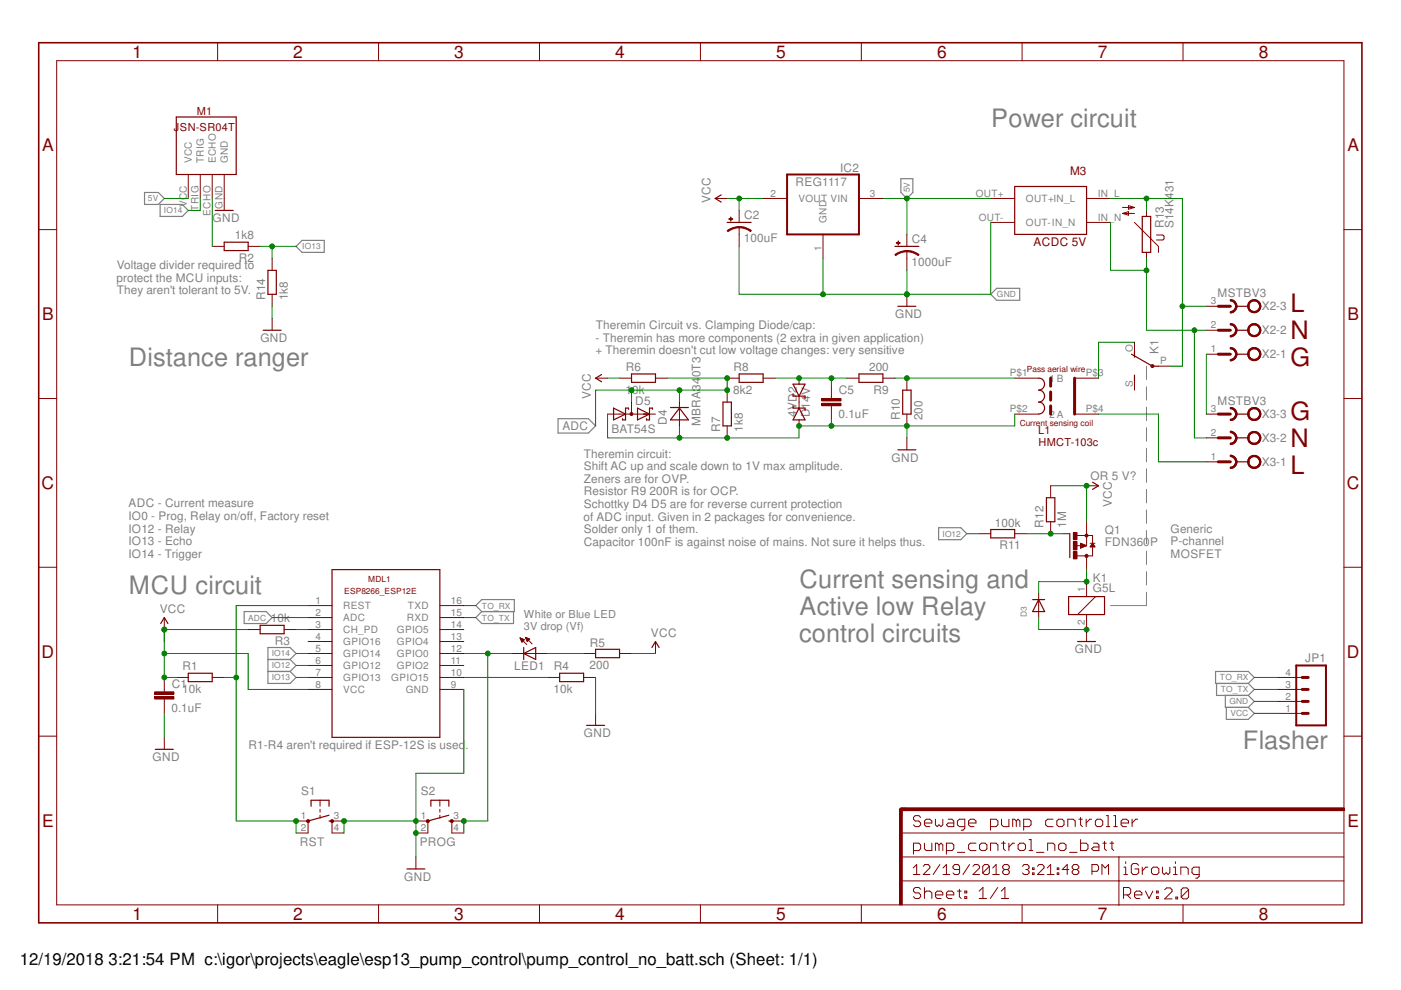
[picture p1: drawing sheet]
<svg xmlns="http://www.w3.org/2000/svg" width="297mm" height="210mm" viewBox="0 0 297 210" stroke-linecap="round" stroke-linejoin="round" font-family="sans-serif">
<path d="M243.1 77.6v2.9M243.1 82v2.8M243.1 86.3v2.9M243.1 90.7v2.9M243.1 95v2.9M243.1 99.4v2.9M243.1 103.8v2.8M243.1 108.1v2.9M243.1 112.5v2.8M243.1 116.8v2.9M243.1 125.6v2.8h-7.6M243.1 121.2v2.8" fill="none" stroke="#808080" stroke-width=".21"/>
<g fill="none" stroke="#808080" stroke-width=".25">
<path d="M191 37.9h2.5v2.9l-1.2 1.3-1.3-1.3zM30.6 40.8h3l1.2 1.3-1.2 1.2h-3zM33.9 43.3h4.7l1.3 1.3-1.3 1.3h-4.7zM62.8 52.2l1.2-1.2h4.7v2.5h-4.7zM210.1 62.4l1.2-1.3h4.9v2.6h-4.9zM118.3 88.8h6.5l1.5 1.5-1.5 1.5h-6.5zM199 111.9h4.7l1.3 1.3-1.3 1.2h-4.7zM51.8 129.7h4.6l1.3 1.2-1.3 1.3h-4.6zM56.8 139.8h4.7M61.5 139.8l1.3-1.2-1.3-1.3h-4.7v7.6h4.7l1.3-1.3-1.3-1.2M61.5 139.8l1.3 1.3-1.3 1.3M102.1 127.1h6.9v2.6h-6.9l-1.2-1.3z"/>
<path d="M102.1 129.7l-1.2 1.2 1.2 1.3h6.8v-2.5M56.8 142.4h4.7M257.7 142.4h7l1.2 1.2-1.2 1.3h-7zM257.9 144.9v2.5h6.8M259.8 147.4v2.6h4.9M260 150v2.5h4.7l1.2-1.2-1.2-1.3M264.7 147.4l1.2 1.3-1.2 1.3M264.7 144.9l1.2 1.3-1.2 1.2"/>
</g>
<path d="M55.2 132.6h5v1.8h-5zM39.9 142.7h5.1v1.8h-5.1zM118.7 142.7h5v1.8h-5z" fill="none" stroke="#800000" stroke-width=".25"/>
<path d="M52.6 133.5h2.6M60.2 133.5h2.6M34.8 146.2v.5M34.8 148.2v.5M37.4 143.6h2.5M45 143.6h2.5M116.1 143.6h2.6M123.7 143.6h2.6" fill="none" stroke="#800000" stroke-width=".21"/>
<path d="M32.8 147.7h4.1v.5h-4.1z" fill-rule="evenodd" fill="#800000"/>
<path d="M32.8 147.7h4.1v.5h-4.1z" fill="none" stroke="#800000" stroke-width=".21"/>
<path d="M32.8 146.7h4.1v.5h-4.1z" fill-rule="evenodd" fill="#800000"/>
<path d="M32.8 146.7h4.1v.5h-4.1zM34.8 143.6v2.6M34.8 148.7v2.6M65.3 174.1v2.5M67.9 169.7v1.2M67.9 171.6v.6M67.9 172.8v.7M70.4 174.1v2.5" fill="none" stroke="#800000" stroke-width=".21"/>
<path d="M66 170.9v-1.2h3.8v1.2M69.8 174.1h.6M69.8 172.8l-4.5 1.3" fill="none" stroke="#800000" stroke-width=".25"/>
<path d="M65.1 173.9h.5v.4h-.5l-.1-.2z" fill-rule="evenodd" fill="#800000"/>
<path d="M65.1 173.9h.5v.4h-.5l-.1-.2z" fill="none" stroke="#800000" stroke-width=".21"/>
<path d="M70.2 173.9h.5v.4h-.5l-.1-.2z" fill-rule="evenodd" fill="#800000"/>
<path d="M62.8 174.1h2.5M62.8 176.6h2.5M70.2 173.9h.5v.4h-.5l-.1-.2zM70.4 174.1h2.5M70.4 176.6h2.5M90.7 174.1v2.5M93.3 169.7v1.2M93.3 171.6v.6M93.3 172.8v.7M95.8 174.1v2.5" fill="none" stroke="#800000" stroke-width=".21"/>
<path d="M91.4 170.9v-1.2h3.8v1.2M95.2 174.1h.6M95.2 172.8l-4.5 1.3" fill="none" stroke="#800000" stroke-width=".25"/>
<path d="M90.5 173.9h.4l.2 .2-.2 .2h-.4z" fill-rule="evenodd" fill="#800000"/>
<path d="M90.5 173.9h.4l.2 .2-.2 .2h-.4z" fill="none" stroke="#800000" stroke-width=".21"/>
<path d="M95.5 173.9h.5l.1 .2-.1 .2h-.5z" fill-rule="evenodd" fill="#800000"/>
<path d="M88.2 174.1h2.5M88.2 176.6h2.5M95.5 173.9h.5l.1 .2-.1 .2h-.5zM95.8 174.1h2.5M95.8 176.6h2.5" fill="none" stroke="#800000" stroke-width=".21"/>
<path d="M190.7 171.5h.6v20.4h-.6z" fill-rule="evenodd" fill="#800000"/>
<path d="M190.7 171.5h.6v20.4h-.6z" fill="none" stroke="#800000" stroke-width=".21"/>
<path d="M191 171.3h94v.6h-94z" fill-rule="evenodd" fill="#800000"/>
<g fill="none" stroke="#800000" stroke-width=".21">
<path d="M12 12.9h272.9v179h-272.9zM46.1 9.1v3.8M80.3 9.1v3.8M114.4 9.1v3.8M148.5 9.1v3.8M182.6 9.1v3.8M216.7 9.1v3.8M250.8 9.1v3.8M8.2 48.7h3.8M151.6 42.1h2.6M210.1 42.1h5M210.1 47.2h5"/>
<path d="M230.4 42.1h5.1M230.4 47.2h5.1M284.9 48.7h3.9M192.3 62.4v2.5M8.2 84.5h3.8M284.9 84.5h3.9M8.2 120.3h3.8M34.8 130.9v2.6M139 136v2.6M284.9 120.3h3.9M8.2 156.1h3.8M34.8 156.3v2.6"/>
<path d="M126.3 151.3v2.5M284.9 156.1h3.9M191 171.3h94v.6h-94zM191 176.6h93.9M195.2 173.3l-.4-.4h-.7l-.4 .4v.4l.4 .4h.7l.4 .4v.4l-.4 .4h-.7l-.4-.4M196 178.8v1.2l.4 .3h1.2v-1.5M196 174.5h1.6v-.4l-.5-.4h-.7l-.4 .4v.8l.4 .4h.7M198.3 173.7v1.2l.4 .4 .4-.4 .4 .4 .4-.4v-1.2M199.1 179.2l-.4-.4h-.4v1.5M199.1 179.2v1.1M199.1 179.2l.4-.4 .4 .4v1.1M201 173.7h.8l.4 .4v1.2h-1.2l-.3-.4 .3-.4h1.2"/>
<path d="M204.6 175.3h-1.2l-.4-.4v-.8l.4-.4h1.2v1.9l-.4 .4h-.4M205.4 174.5h1.5v-.4l-.4-.4h-.8l-.3 .4v.8l.3 .4h.8M206.9 178.8h-1.2l-.3 .4v.8l.3 .3h1.2M208.1 178.8h.8l.4 .4v.8l-.4 .3h-.8l-.4-.3v-.8zM210 175.3h1.2l.4-.4v-.8l-.4-.4h-1.2v2.3M212.3 178.8h.8M212.3 173.7v1.2l.5 .4h1.1v-1.6M212.8 178.4v1.6l.3 .3M213.9 178.8v1.5M215.1 178.8h-.4l-.8 .8M215.5 174.1l-.4-.4h-.4v1.6M215.5 174.1v1.2"/>
<path d="M215.5 174.1l.4-.4 .3 .4v1.2M216.2 178.8h.8l.4 .4v.8l-.4 .3h-.8l-.3-.3v-.8zM217 175.3h1.2l.4-.4v-.8l-.4-.4h-1.2v2.3M218.2 178h.4v2.3M223.3 173.7h-1.2l-.4 .4v.8l.4 .4h1.2M224.1 174.1l.3-.4h.8l.4 .4v.8l-.4 .4h-.8l-.3-.4zM224.8 178.8h.8l.4 .4v.8l-.4 .3h-.8l-.4-.3v-.8zM226.4 175.3v-1.6h1.1l.5 .4v1.2M228.7 173.7h.8M229.1 178v2.3h1.2l.4-.3v-.8l-.4-.4h-1.2M229.1 173.3v1.6l.4 .4M230.3 173.7v1.6"/>
<path d="M231.4 173.7h-.3l-.8 .8M231.9 178.8h.7l.4 .4v1.1h-1.1l-.5-.3 .5-.4h1.1M232.2 174.1l.4-.4h.8l.4 .4v.8l-.4 .4h-.8l-.4-.4zM233.8 178.8h.8M234.2 178.4v1.6l.4 .3M234.6 172.9h.3v2.4M234.6 175.3h.7M235.3 178.8h.8M235.8 178.4v1.6l.3 .3M236.1 172.9h.4v2.4M236.1 175.3h.8M237.7 174.5h1.6v-.4l-.5-.4h-.7l-.4 .4v.8l.4 .4h.7"/>
<path d="M240 173.7v1.6M241.2 173.7h-.4l-.8 .8M46.1 191.9v3.8M80.3 191.9v3.8M88.2 181.7v2.5M114.4 191.9v3.8M148.5 191.9v3.8M182.6 191.9v3.8M191 186.8h93.9M191 181.7h93.9M193.6 184l.7-.7v2.1M193.6 185.4h1.4"/>
<path d="M193.7 180.3h1.1l.4-.3v-.8l-.4-.4h-1.1v2.3M195.2 188.6l-.4-.4h-.7l-.4 .4v.3l.4 .4h.7l.4 .4v.4l-.4 .4h-.7l-.4-.4M195.7 183.7l.4-.4h.7l.3 .4v.3l-1.4 1.4h1.4M196 188.2v2.3M196 189.3l.4-.4h.7l.5 .4v1.2M198.3 189.7h1.6v-.4l-.4-.4h-.8l-.4 .4v.8l.4 .4h.8M199.3 183.3l-1.4 2.1M199.9 184l.8-.7v2.1M199.9 185.4h1.5M200.7 180.3h1.1l.4-.3v-.8l-.4-.4h-1.1v2.3M200.7 189.7h1.5v-.4l-.4-.4h-.8l-.3 .4v.8l.3 .4h.8M203 180.7h1.6"/>
<path d="M203 188.9h.8M203.4 188.6v1.5l.4 .4M203.5 184.4h-1.1l-.3-.4v-.3l.3-.4h.7l.4 .4v1.4l-.4 .3h-.7l-.3-.3M204.6 190.1h.4v.4h-.4zM204.6 188.9h.4v.4h-.4zM205.6 183.3l-1.4 2.1M206.3 183.7l.3-.4h.7l.4 .4v.3l-1.4 1.4h1.4M207.6 188.9l.8-.7v2.3M207.6 190.5h1.6M209.8 183.7l-1.4 1.4M209.8 183.7v1.4l-.4 .3h-.7l-.3-.3M209.8 183.7l-.4-.4h-.7l-.3 .4v1.4"/>
<path d="M210 180.3v-1.5h1.2l.4 .4v1.1M210.5 185.4h1.4M210.5 184l.7-.7v2.1M211.5 188.2l-1.5 2.3M212.3 190.5h1.6M212.3 188.9l.8-.7v2.3M212.9 184.4l-.3 .3v.4l.3 .3h.8l.3-.3v-.4l-.3-.3M212.9 184.4l-.3-.4v-.3l.3-.4h.8l.3 .4v.3l-.3 .4M212.9 184.4h.8M216.7 191.9v3.8M216.8 183.7l.3-.4h.7l.4 .4v.3l-.4 .4M217.5 184.4h.3"/>
<path d="M217.8 184.4l.4 .3v.4l-.4 .3h-.7l-.3-.3M218.2 180.3h.8M218.9 185.1h.3v.3h-.3zM218.9 184h.3v.4h-.3zM219.7 180.7h1.6M220 183.7l.3-.4h.7l.4 .4v.3l-1.4 1.4h1.4M222 185.4h1.5M222 184l.8-.7v2.1M222.1 180.3v-1.5h1.2l.3 .4v1.1M224.2 185.1h.3v.3h-.3zM224.2 184h.3v.4h-.3zM226.6 184.4h-1.4l1.1-1.1v2.1"/>
<path d="M226.8 180.7h1.5M227.7 184.4l-.4 .3v.4l.4 .3h.6l.4-.3v-.4l-.4-.3M227.7 184.4l-.4-.4v-.3l.4-.4h.6l.4 .4v.3l-.4 .4M227.7 184.4h.6M231.5 184.7h1.1l.3-.3v-.7l-.3-.4h-1.1v2.1M233.6 185.4v-2.1l.7 .7 .7-.7v2.1M237.2 181.7v10.3M238.2 189.7h1.1l.4-.4v-.7l-.4-.4h-1.1v2.3M238.3 185.4h.8M238.3 183.9h.4v1.5M238.7 182.7v.4M239 189.7l.7 .8"/>
<path d="M240.5 189.7h1.6v-.4l-.4-.4h-.8l-.4 .4v.8l.4 .4h.8M241.4 183.5l-.4-.4h-.8l-.3 .4v1.5l.3 .4h.8l.4-.4v-.8h-.8M242.2 183.9v1.5M242.9 188.9l.7 1.6 .8-1.6M243.4 183.9h-.5l-.7 .8M244.1 184.2l.4-.3h.8l.4 .3v.8l-.4 .4h-.8l-.4-.4zM245.2 190.1h.4v.4h-.4zM245.2 188.9h.4v.4h-.4zM246.5 183.9v1.1l.3 .4 .5-.4 .3 .4 .4-.4v-1.1M246.9 188.6l.5-.3h.7l.4 .3v.4l-1.6 1.6h1.6M248.8 185.4h.8M248.8 183.9h.4v1.5"/>
<path d="M249.2 182.7v.4M249.3 190.2h.4v.4h-.4zM250.4 185.4v-1.5h1.1l.4 .3v1.2M250.8 191.9v3.8M252 188.6v1.6l-.4 .4h-.8l-.4-.4M252 188.6l-.4-.3h-.8l-.4 .3v1.6M252 188.6l-1.6 1.6M254.3 185.4h-1.2l-.4-.4v-.8l.4-.3h1.2v1.9l-.4 .4h-.4"/>
</g>
<path d="M192.3 171.6h-1.3v1.2" fill="none" stroke="#800000" stroke-width=".63"/>
<path d="M8.2 9.1h280.6v186.6h-280.6z" fill="none" stroke="#800000" stroke-width=".34"/>
<path d="M215.1 39.5h15.3v10.2h-15.3zM152.9 41.3l-1.3 .8 1.3 .7M190.4 64.9h3.8M34.1 132.2l.7-1.3 .8 1.3M138.2 137.3l.8-1.3 .7 1.3M32.9 158.9h3.8M124.4 153.8h3.8M86.3 184.2h3.8" fill="none" stroke="#800000" stroke-width=".25"/>
<path d="M260.9 73.7a1.37 1.37 0 0 1 1.4 1.4h-.3a1.21 1.21 0 0 0-1.1-1.1z" fill-rule="evenodd" fill="#800000"/>
<path d="M260.9 73.7a1.37 1.37 0 0 1 1.4 1.4h-.3a1.21 1.21 0 0 0-1.1-1.1z" fill="none" stroke="#800000" stroke-width=".21"/>
<path d="M260.9 76.2a1.21 1.21 0 0 0 1.1-1.1h.3a1.45 1.45 0 0 1-1.4 1.4z" fill-rule="evenodd" fill="#800000"/>
<path d="M260.9 76.2a1.21 1.21 0 0 0 1.1-1.1h.3a1.45 1.45 0 0 1-1.4 1.4z" fill="none" stroke="#800000" stroke-width=".21"/>
<path d="M262.1 75.1h2.6" fill="none" stroke="#800000" stroke-width=".25"/>
<path d="M260.9 73.7a1.4 1.4 0 0 1 1.4 1.4 1.4 1.4 0 0 1-1.4 1.4v-.3a1.14 1.14 0 0 0 1.1-1.1 1.14 1.14 0 0 0-1.1-1.1z" fill-rule="evenodd" fill="#800000"/>
<path d="M260.9 73.7a1.4 1.4 0 0 1 1.4 1.4 1.4 1.4 0 0 1-1.4 1.4v-.3a1.14 1.14 0 0 0 1.1-1.1 1.14 1.14 0 0 0-1.1-1.1z" fill="none" stroke="#800000" stroke-width=".21"/>
<path d="M258.3 75.1h2.6" fill="none" stroke="#800000" stroke-width=".63"/>
<path d="M264.8 74.2a1.41 1.41 0 0 1 2.3 0 1.41 1.41 0 0 1-.7 2.2 1.41 1.41 0 0 1-1.9-1.3h.3a1.14 1.14 0 0 1 1.5-1.1 1.14 1.14 0 0 1 .6 1.7 1.14 1.14 0 0 1-1.9 .1l-.2-.7h-.3z" fill-rule="evenodd" fill="#800000"/>
<path d="M264.8 74.2a1.41 1.41 0 0 1 2.3 0 1.41 1.41 0 0 1-.7 2.2 1.41 1.41 0 0 1-1.9-1.3h.3a1.14 1.14 0 0 1 1.5-1.1 1.14 1.14 0 0 1 .6 1.7 1.14 1.14 0 0 1-1.9 .1l-.2-.7h-.3z" fill="none" stroke="#800000" stroke-width=".21"/>
<path d="M264.8 74.2a1.41 1.41 0 0 1 2.3 0 1.41 1.41 0 0 1-.7 2.2 1.41 1.41 0 0 1-1.9-1.3h.3a1.14 1.14 0 0 1 1.5-1.1 1.14 1.14 0 0 1 .6 1.7 1.14 1.14 0 0 1-1.9 .1l-.2-.7h-.3z" fill-rule="evenodd" fill="#800000"/>
<path d="M255.8 75.1h2.5M264.8 74.2a1.41 1.41 0 0 1 2.3 0 1.41 1.41 0 0 1-.7 2.2 1.41 1.41 0 0 1-1.9-1.3h.3a1.14 1.14 0 0 1 1.5-1.1 1.14 1.14 0 0 1 .6 1.7 1.14 1.14 0 0 1-1.9 .1l-.2-.7h-.3z" fill="none" stroke="#800000" stroke-width=".21"/>
<path d="M260.9 68.6a1.37 1.37 0 0 1 1.4 1.4h-.3a1.21 1.21 0 0 0-1.1-1.1z" fill-rule="evenodd" fill="#800000"/>
<path d="M260.9 68.6a1.37 1.37 0 0 1 1.4 1.4h-.3a1.21 1.21 0 0 0-1.1-1.1z" fill="none" stroke="#800000" stroke-width=".21"/>
<path d="M260.9 71.2a1.12 1.12 0 0 0 1.1-1.2h.3a1.45 1.45 0 0 1-1.4 1.4z" fill-rule="evenodd" fill="#800000"/>
<path d="M260.9 71.2a1.12 1.12 0 0 0 1.1-1.2h.3a1.45 1.45 0 0 1-1.4 1.4z" fill="none" stroke="#800000" stroke-width=".21"/>
<path d="M262.1 70h2.6" fill="none" stroke="#800000" stroke-width=".25"/>
<path d="M260.9 68.6a1.4 1.4 0 0 1 1.4 1.4 1.4 1.4 0 0 1-1.4 1.4v-.2a1.14 1.14 0 0 0 1.1-1.2 1.14 1.14 0 0 0-1.1-1.1z" fill-rule="evenodd" fill="#800000"/>
<path d="M260.9 68.6a1.4 1.4 0 0 1 1.4 1.4 1.4 1.4 0 0 1-1.4 1.4v-.2a1.14 1.14 0 0 0 1.1-1.2 1.14 1.14 0 0 0-1.1-1.1z" fill="none" stroke="#800000" stroke-width=".21"/>
<path d="M258.3 70h2.6" fill="none" stroke="#800000" stroke-width=".63"/>
<path d="M264.8 69.1a1.4 1.4 0 0 1 2.3 .1 1.4 1.4 0 0 1-.7 2.1 1.4 1.4 0 0 1-1.9-1.3h.3a1.14 1.14 0 0 1 1.5-1.1 1.14 1.14 0 0 1 .6 1.8 1.14 1.14 0 0 1-1.9 0l-.2-.7h-.3z" fill-rule="evenodd" fill="#800000"/>
<path d="M264.8 69.1a1.4 1.4 0 0 1 2.3 .1 1.4 1.4 0 0 1-.7 2.1 1.4 1.4 0 0 1-1.9-1.3h.3a1.14 1.14 0 0 1 1.5-1.1 1.14 1.14 0 0 1 .6 1.8 1.14 1.14 0 0 1-1.9 0l-.2-.7h-.3z" fill="none" stroke="#800000" stroke-width=".21"/>
<path d="M264.8 69.1a1.4 1.4 0 0 1 2.3 .1 1.4 1.4 0 0 1-.7 2.1 1.4 1.4 0 0 1-1.9-1.3h.3a1.14 1.14 0 0 1 1.5-1.1 1.14 1.14 0 0 1 .6 1.8 1.14 1.14 0 0 1-1.9 0l-.2-.7h-.3z" fill-rule="evenodd" fill="#800000"/>
<path d="M255.8 70h2.5M264.8 69.1a1.4 1.4 0 0 1 2.3 .1 1.4 1.4 0 0 1-.7 2.1 1.4 1.4 0 0 1-1.9-1.3h.3a1.14 1.14 0 0 1 1.5-1.1 1.14 1.14 0 0 1 .6 1.8 1.14 1.14 0 0 1-1.9 0l-.2-.7h-.3z" fill="none" stroke="#800000" stroke-width=".21"/>
<path d="M260.9 63.5a1.37 1.37 0 0 1 1.4 1.4h-.3a1.21 1.21 0 0 0-1.1-1.1z" fill-rule="evenodd" fill="#800000"/>
<path d="M260.9 63.5a1.37 1.37 0 0 1 1.4 1.4h-.3a1.21 1.21 0 0 0-1.1-1.1z" fill="none" stroke="#800000" stroke-width=".21"/>
<path d="M260.9 66.1a1.12 1.12 0 0 0 1.1-1.2h.3a1.45 1.45 0 0 1-1.4 1.4z" fill-rule="evenodd" fill="#800000"/>
<path d="M260.9 66.1a1.12 1.12 0 0 0 1.1-1.2h.3a1.45 1.45 0 0 1-1.4 1.4z" fill="none" stroke="#800000" stroke-width=".21"/>
<path d="M262.1 64.9h2.6" fill="none" stroke="#800000" stroke-width=".25"/>
<path d="M260.9 63.5a1.4 1.4 0 0 1 1.4 1.4 1.4 1.4 0 0 1-1.4 1.4v-.2a1.14 1.14 0 0 0 1.1-1.2 1.14 1.14 0 0 0-1.1-1.1z" fill-rule="evenodd" fill="#800000"/>
<path d="M260.9 63.5a1.4 1.4 0 0 1 1.4 1.4 1.4 1.4 0 0 1-1.4 1.4v-.2a1.14 1.14 0 0 0 1.1-1.2 1.14 1.14 0 0 0-1.1-1.1z" fill="none" stroke="#800000" stroke-width=".21"/>
<path d="M258.3 64.9h2.6" fill="none" stroke="#800000" stroke-width=".63"/>
<path d="M264.8 64.1a1.4 1.4 0 0 1 2.3 0 1.4 1.4 0 0 1-.7 2.1 1.4 1.4 0 0 1-1.9-1.3h.3a1.15 1.15 0 0 1 1.7-.9 1.15 1.15 0 0 1 .2 1.9 1.15 1.15 0 0 1-1.9-.6v-.4h-.3z" fill-rule="evenodd" fill="#800000"/>
<path d="M264.8 64.1a1.4 1.4 0 0 1 2.3 0 1.4 1.4 0 0 1-.7 2.1 1.4 1.4 0 0 1-1.9-1.3h.3a1.15 1.15 0 0 1 1.7-.9 1.15 1.15 0 0 1 .2 1.9 1.15 1.15 0 0 1-1.9-.6v-.4h-.3z" fill="none" stroke="#800000" stroke-width=".21"/>
<path d="M264.8 64.1a1.4 1.4 0 0 1 2.3 0 1.4 1.4 0 0 1-.7 2.1 1.4 1.4 0 0 1-1.9-1.3h.3a1.15 1.15 0 0 1 1.7-.9 1.15 1.15 0 0 1 .2 1.9 1.15 1.15 0 0 1-1.9-.6v-.4h-.3z" fill-rule="evenodd" fill="#800000"/>
<path d="M255.8 64.9h2.5M264.8 64.1a1.4 1.4 0 0 1 2.3 0 1.4 1.4 0 0 1-.7 2.1 1.4 1.4 0 0 1-1.9-1.3h.3a1.15 1.15 0 0 1 1.7-.9 1.15 1.15 0 0 1 .2 1.9 1.15 1.15 0 0 1-1.9-.6v-.4h-.3z" fill="none" stroke="#800000" stroke-width=".21"/>
<path d="M260.9 96.5a1.45 1.45 0 0 1 1.4 1.4h-.3a1.3 1.3 0 0 0-1.1-1.1z" fill-rule="evenodd" fill="#800000"/>
<path d="M260.9 96.5a1.45 1.45 0 0 1 1.4 1.4h-.3a1.3 1.3 0 0 0-1.1-1.1z" fill="none" stroke="#800000" stroke-width=".21"/>
<path d="M262 97.9h.3a1.37 1.37 0 0 1-1.4 1.4v-.2a1.12 1.12 0 0 0 1.1-1.2z" fill-rule="evenodd" fill="#800000"/>
<path d="M262 97.9h.3a1.37 1.37 0 0 1-1.4 1.4v-.2a1.12 1.12 0 0 0 1.1-1.2z" fill="none" stroke="#800000" stroke-width=".21"/>
<path d="M262.1 97.9h2.6" fill="none" stroke="#800000" stroke-width=".25"/>
<path d="M260.9 96.5a1.4 1.4 0 0 1 1.4 1.4 1.4 1.4 0 0 1-1.4 1.4v-.2a1.14 1.14 0 0 0 1.1-1.2 1.14 1.14 0 0 0-1.1-1.1z" fill-rule="evenodd" fill="#800000"/>
<path d="M260.9 96.5a1.4 1.4 0 0 1 1.4 1.4 1.4 1.4 0 0 1-1.4 1.4v-.2a1.14 1.14 0 0 0 1.1-1.2 1.14 1.14 0 0 0-1.1-1.1z" fill="none" stroke="#800000" stroke-width=".21"/>
<path d="M258.3 97.9h2.6" fill="none" stroke="#800000" stroke-width=".63"/>
<path d="M264.8 97a1.41 1.41 0 0 1 2.3 .1 1.41 1.41 0 0 1-.7 2.1 1.41 1.41 0 0 1-1.9-1.3h.3a1.15 1.15 0 0 1 1.7-.9 1.15 1.15 0 0 1 .2 1.9 1.15 1.15 0 0 1-1.9-.6v-.4h-.3z" fill-rule="evenodd" fill="#800000"/>
<path d="M264.8 97a1.41 1.41 0 0 1 2.3 .1 1.41 1.41 0 0 1-.7 2.1 1.41 1.41 0 0 1-1.9-1.3h.3a1.15 1.15 0 0 1 1.7-.9 1.15 1.15 0 0 1 .2 1.9 1.15 1.15 0 0 1-1.9-.6v-.4h-.3z" fill="none" stroke="#800000" stroke-width=".21"/>
<path d="M264.8 97a1.41 1.41 0 0 1 2.3 .1 1.41 1.41 0 0 1-.7 2.1 1.41 1.41 0 0 1-1.9-1.3h.3a1.15 1.15 0 0 1 1.7-.9 1.15 1.15 0 0 1 .2 1.9 1.15 1.15 0 0 1-1.9-.6v-.4h-.3z" fill-rule="evenodd" fill="#800000"/>
<path d="M255.8 97.9h2.5M264.8 97a1.41 1.41 0 0 1 2.3 .1 1.41 1.41 0 0 1-.7 2.1 1.41 1.41 0 0 1-1.9-1.3h.3a1.15 1.15 0 0 1 1.7-.9 1.15 1.15 0 0 1 .2 1.9 1.15 1.15 0 0 1-1.9-.6v-.4h-.3z" fill="none" stroke="#800000" stroke-width=".21"/>
<path d="M260.9 91.4a1.45 1.45 0 0 1 1.4 1.4h-.3a1.3 1.3 0 0 0-1.1-1.1z" fill-rule="evenodd" fill="#800000"/>
<path d="M260.9 91.4a1.45 1.45 0 0 1 1.4 1.4h-.3a1.3 1.3 0 0 0-1.1-1.1z" fill="none" stroke="#800000" stroke-width=".21"/>
<path d="M262 92.8h.3a1.37 1.37 0 0 1-1.4 1.4v-.2a1.12 1.12 0 0 0 1.1-1.2z" fill-rule="evenodd" fill="#800000"/>
<path d="M262 92.8h.3a1.37 1.37 0 0 1-1.4 1.4v-.2a1.12 1.12 0 0 0 1.1-1.2z" fill="none" stroke="#800000" stroke-width=".21"/>
<path d="M262.1 92.8h2.6" fill="none" stroke="#800000" stroke-width=".25"/>
<path d="M260.9 91.4a1.4 1.4 0 0 1 1.4 1.4 1.4 1.4 0 0 1-1.4 1.4v-.2a1.14 1.14 0 0 0 1.1-1.2 1.14 1.14 0 0 0-1.1-1.1z" fill-rule="evenodd" fill="#800000"/>
<path d="M260.9 91.4a1.4 1.4 0 0 1 1.4 1.4 1.4 1.4 0 0 1-1.4 1.4v-.2a1.14 1.14 0 0 0 1.1-1.2 1.14 1.14 0 0 0-1.1-1.1z" fill="none" stroke="#800000" stroke-width=".21"/>
<path d="M258.3 92.8h2.6" fill="none" stroke="#800000" stroke-width=".63"/>
<path d="M264.8 91.9a1.41 1.41 0 0 1 2.3 .1 1.41 1.41 0 0 1-.7 2.2 1.41 1.41 0 0 1-1.9-1.4h.3a1.15 1.15 0 0 1 1.7-.9 1.15 1.15 0 0 1 .2 1.9 1.15 1.15 0 0 1-1.9-.5v-.5h-.3z" fill-rule="evenodd" fill="#800000"/>
<path d="M264.8 91.9a1.41 1.41 0 0 1 2.3 .1 1.41 1.41 0 0 1-.7 2.2 1.41 1.41 0 0 1-1.9-1.4h.3a1.15 1.15 0 0 1 1.7-.9 1.15 1.15 0 0 1 .2 1.9 1.15 1.15 0 0 1-1.9-.5v-.5h-.3z" fill="none" stroke="#800000" stroke-width=".21"/>
<path d="M264.8 91.9a1.41 1.41 0 0 1 2.3 .1 1.41 1.41 0 0 1-.7 2.2 1.41 1.41 0 0 1-1.9-1.4h.3a1.15 1.15 0 0 1 1.7-.9 1.15 1.15 0 0 1 .2 1.9 1.15 1.15 0 0 1-1.9-.5v-.5h-.3z" fill-rule="evenodd" fill="#800000"/>
<path d="M255.8 92.8h2.5M264.8 91.9a1.41 1.41 0 0 1 2.3 .1 1.41 1.41 0 0 1-.7 2.2 1.41 1.41 0 0 1-1.9-1.4h.3a1.15 1.15 0 0 1 1.7-.9 1.15 1.15 0 0 1 .2 1.9 1.15 1.15 0 0 1-1.9-.5v-.5h-.3z" fill="none" stroke="#800000" stroke-width=".21"/>
<path d="M260.9 86.4a1.37 1.37 0 0 1 1.4 1.4h-.3a1.21 1.21 0 0 0-1.1-1.1z" fill-rule="evenodd" fill="#800000"/>
<path d="M260.9 86.4a1.37 1.37 0 0 1 1.4 1.4h-.3a1.21 1.21 0 0 0-1.1-1.1z" fill="none" stroke="#800000" stroke-width=".21"/>
<path d="M260.9 88.9a1.12 1.12 0 0 0 1.1-1.1h.3a1.37 1.37 0 0 1-1.4 1.4z" fill-rule="evenodd" fill="#800000"/>
<path d="M260.9 88.9a1.12 1.12 0 0 0 1.1-1.1h.3a1.37 1.37 0 0 1-1.4 1.4z" fill="none" stroke="#800000" stroke-width=".21"/>
<path d="M262.1 87.8h2.6" fill="none" stroke="#800000" stroke-width=".25"/>
<path d="M260.9 86.4a1.38 1.38 0 0 1 1.4 1.4 1.38 1.38 0 0 1-1.4 1.4v-.3a1.12 1.12 0 0 0 1.1-1.1 1.12 1.12 0 0 0-1.1-1.1z" fill-rule="evenodd" fill="#800000"/>
<path d="M260.9 86.4a1.38 1.38 0 0 1 1.4 1.4 1.38 1.38 0 0 1-1.4 1.4v-.3a1.12 1.12 0 0 0 1.1-1.1 1.12 1.12 0 0 0-1.1-1.1z" fill="none" stroke="#800000" stroke-width=".21"/>
<path d="M258.3 87.8h2.6" fill="none" stroke="#800000" stroke-width=".63"/>
<path d="M264.8 86.9a1.41 1.41 0 0 1 2.3 0 1.41 1.41 0 0 1-.7 2.2 1.41 1.41 0 0 1-1.9-1.3h.3a1.14 1.14 0 0 1 1.5-1.1 1.14 1.14 0 0 1 .6 1.7 1.14 1.14 0 0 1-1.9 .1l-.2-.7h-.3z" fill-rule="evenodd" fill="#800000"/>
<path d="M264.8 86.9a1.41 1.41 0 0 1 2.3 0 1.41 1.41 0 0 1-.7 2.2 1.41 1.41 0 0 1-1.9-1.3h.3a1.14 1.14 0 0 1 1.5-1.1 1.14 1.14 0 0 1 .6 1.7 1.14 1.14 0 0 1-1.9 .1l-.2-.7h-.3z" fill="none" stroke="#800000" stroke-width=".21"/>
<path d="M264.8 86.9a1.41 1.41 0 0 1 2.3 0 1.41 1.41 0 0 1-.7 2.2 1.41 1.41 0 0 1-1.9-1.3h.3a1.14 1.14 0 0 1 1.5-1.1 1.14 1.14 0 0 1 .6 1.7 1.14 1.14 0 0 1-1.9 .1l-.2-.7h-.3z" fill-rule="evenodd" fill="#800000"/>
<g fill="none" stroke="#800000" stroke-width=".21">
<path d="M255.8 87.8h2.5M264.8 86.9a1.41 1.41 0 0 1 2.3 0 1.41 1.41 0 0 1-.7 2.2 1.41 1.41 0 0 1-1.9-1.3h.3a1.14 1.14 0 0 1 1.5-1.1 1.14 1.14 0 0 1 .6 1.7 1.14 1.14 0 0 1-1.9 .1l-.2-.7h-.3zM65.3 138.6h5.1M65.3 136h5.1M65.3 133.5h5.1M65.3 130.9h5.1M65.3 128.4h5.1M93.3 138.6h5M93.3 136h5M93.3 133.5h5M93.3 130.9h5M93.3 128.4h5"/>
<path d="M108.5 138.6h7.6M110.3 135.3l1.4 1.4M110.3 135.3h.1M110.3 135.3l.9 .3M110.3 135.3l.4 .8 .5-.5M110.3 135.4h.3M110.4 135.5h.4M110.4 135.6h.6M110.4 135.6h.8M110.5 135.7h.5M110.5 135.9h.4M110.5 135.8h.5"/>
<path d="M110.6 136h.2M110.6 136.1h.1M111.4 135.1l1.4 1.4M111.4 135.1l.9 .4-.5 .5M111.4 135.1l.4 .9M111.5 135.3h.3M111.5 135.2h.1M111.5 135.4h.5M111.5 135.5h.7M111.6 135.6h.7M111.6 135.6h.6M111.7 135.7h.4"/>
<path d="M111.7 135.8h.3M111.8 135.9h.1M111.8 136h.1M123.7 138.6h2.6M131.4 138.6h2.5M230.4 123.3v3.2M230.4 130.3v3.2M232.3 126.5l-3.8 3.8M65.3 146.2h5.1M65.3 143.6h5.1M65.3 141.1h5.1M93.3 146.2h5"/>
<path d="M93.3 143.6h5M93.3 141.1h5"/>
</g>
<path d="M239.9 75.1l4.4 2.5h1.3M240.5 74.5v1.2M240.5 79.5v1.3M70.4 120.8h22.9v35.5h-22.9zM111 138.6l2.6-1.3v2.5zM111 137.3v2.5M126.3 137.7h5.1v1.7h-5.1zM226.6 126.5h7.6v3.8h-7.6z" fill="none" stroke="#800000" stroke-width=".25"/>
<path d="M244.1 77.4h.5l.1 .2-.1 .3h-.5z" fill-rule="evenodd" fill="#800000"/>
<g fill="none" stroke="#800000" stroke-width=".21">
<path d="M240.5 72.6v2.5M244.1 77.4h.5l.1 .2-.1 .3h-.5zM245.6 77.6h2.6M126.3 80.2h2.5M192.3 92.8v2.6M240.5 80.2v2.5M207.5 113.2h2.6M215.1 113.2h2.6M222.8 103v2.5M222.8 110.6v2.6M225.3 113.2h1.5M228.3 113.5h3.3v1.7"/>
<path d="M230.4 113.2v2.5h-2.2M230.4 117.9v.3M231.1 115.2h1.1M231.6 115.8v2.1h-3.3"/>
</g>
<path d="M127.5 79.4l-1.2 .8 1.2 .7M190.4 95.4h3.8M210.1 112.3h5v1.7h-5zM221.9 105.5h1.7v5.1h-1.7zM226.8 113.2v5" fill="none" stroke="#800000" stroke-width=".25"/>
<path d="M230.1 113.3l.3-.1 .2 .1 .1 .2-.1 .3h-.5z" fill-rule="evenodd" fill="#800000"/>
<path d="M230.1 113.3l.3-.1 .2 .1 .1 .2-.1 .3h-.5z" fill="none" stroke="#800000" stroke-width=".21"/>
<path d="M230.1 117.6l.3-.1 .2 .1 .1 .3-.1 .2h-.5z" fill-rule="evenodd" fill="#800000"/>
<path d="M230.1 117.6l.3-.1 .2 .1 .1 .3-.1 .2h-.5z" fill="none" stroke="#800000" stroke-width=".21"/>
<path d="M227.6 117h.7v1.5h-.7z" fill-rule="evenodd" fill="#800000"/>
<path d="M227.6 117h.7v1.5h-.7z" fill="none" stroke="#800000" stroke-width=".21"/>
<path d="M227.6 112.9h.7v1.5h-.7z" fill-rule="evenodd" fill="#800000"/>
<path d="M227.6 112.9h.7v1.5h-.7z" fill="none" stroke="#800000" stroke-width=".21"/>
<path d="M227.6 114.8h.7v1.8h-.7z" fill-rule="evenodd" fill="#800000"/>
<g fill="none" stroke="#800000" stroke-width=".21">
<path d="M39.9 37v5.1M42.5 37v5.1M45 37v5.1M47.5 37v7.6M156.7 48.2v1.5M161.8 42.1h5.1M174.5 49.7v5.1M182.1 42.1h5.1M131.4 80.2h2.5M139 80.2h2.5M154.2 80.2h2.5M154.2 82.7v2.6"/>
<path d="M154.2 90.3v2.5M161.8 80.2h2.5M169.4 80.2v1.2M169.4 84v2.5M169.4 89v1.3M179.6 80.2h2.5M187.2 80.2h2.5M192.3 80.2v2.5M192.3 87.8v2.5M215.1 80.2h5.1M215.1 87.8h5.1M227.8 80.2h5.1"/>
<path d="M227.8 87.8h5.1M227.6 114.8h.7v1.8h-.7zM229.1 115.2l1.3 .5-1.3 .5zM229.1 116.2h.1M229.1 116.1h.3M229.1 116h.5M229.1 115.9h.7M229.1 115.8h.9M229.1 115.7h1.1M229.1 115.6h.9M229.1 115.5h.7M229.1 115.4h.5"/>
<path d="M229.1 115.3h.3M229.1 115.2h.1M230.4 110.6v2.6M230.4 118.2v2.6M230.4 103h2.5M231.1 115.9h1M231.2 115.8h.9M231.3 115.7h.7M231.3 115.7h.6M231.4 115.6h.5M231.4 115.5h.4M231.5 115.4h.3"/>
<path d="M231.6 115.3h.1M231.6 115.2l.6 .8h-1.1zM231.6 115.2h.1M220.2 125.9v5M230.4 133.5v2.5M271 151.3h5.1M271 148.7h5.1M271 146.2h5.1M271 143.6h5.1"/>
</g>
<g fill="none" stroke="#800000" stroke-width=".25">
<path d="M37.4 24.8h12.7v12.2h-12.7zM45.6 44.6h3.8M154.2 47.2h5.1M133.9 79.3h5.1v1.8h-5.1zM156.7 79.3h5.1v1.8h-5.1zM182.1 79.3h5.1v1.8h-5.1zM153.3 85.3h1.8v5h-1.8zM168.1 81.4h2.6l-1.3 2.6zM168.1 83.5v.5h2.6v.5M168.1 86v.5h2.6v.5M169.4 86.5l1.3 2.5h-2.6zM191.4 82.7h1.8v5.1h-1.8z"/>
<path d="M220.2 80.2a1.27 1.27 0 0 1 1.3 1.2 1.27 1.27 0 0 1-1.3 1.3 1.27 1.27 0 0 1 1.3 1.3 1.27 1.27 0 0 1-1.3 1.3 1.27 1.27 0 0 1 1.3 1.2 1.27 1.27 0 0 1-1.3 1.3M231.6 102.2l1.3 .8-1.3 .8M218.9 127.1h2.6M220.2 127.1l1.3 2.6h-2.6zM228.5 136h3.8"/>
</g>
<path d="M222.8 80.2v1.7M222.8 83.1v1.7M222.8 86.1v1.7M227.8 80.2v7.6M276.1 146.2h1.3M276.1 148.7h1.3M276.1 151.3h1.3M276.1 143.6h1.3" fill="none" stroke="#800000" stroke-width=".63"/>
<path d="M166.9 37h15.2v12.7h-15.2zM274.8 141.1h6.3v12.7h-6.3z" fill="none" stroke="#800000" stroke-width=".42"/>
<path d="M156.7 48a3.6 3.6 0 0 1 2.6 .9l-.2 .2a3.9 3.9 0 0 0-2.4-.8z" fill-rule="evenodd" fill="#800000"/>
<path d="M156.7 48a3.6 3.6 0 0 1 2.6 .9l-.2 .2a3.9 3.9 0 0 0-2.4-.8z" fill="none" stroke="#800000" stroke-width=".21"/>
<path d="M154.2 48.9l1.5-.7 1-.2v.3a4.1 4.1 0 0 0-2.4 .8z" fill-rule="evenodd" fill="#800000"/>
<path d="M154.2 48.9l1.5-.7 1-.2v.3a4.1 4.1 0 0 0-2.4 .8z" fill="none" stroke="#800000" stroke-width=".21"/>
<path d="M154.5 46.4l.9 .1z" fill-rule="evenodd" fill="#800000"/>
<path d="M154.5 46.4l.9 .1z" fill="none" stroke="#800000" stroke-width=".21"/>
<path d="M154.9 46l.1 .9z" fill-rule="evenodd" fill="#800000"/>
<path d="M154.9 46l.1 .9zM156.7 44.6v2.6M156.7 49.7v2.5M192.3 53.3v1.5" fill="none" stroke="#800000" stroke-width=".21"/>
<path d="M189.7 52.2h5.1" fill="none" stroke="#800000" stroke-width=".25"/>
<path d="M192.3 53.1a3.8 3.8 0 0 1 2.6 .9l-.2 .2a4.1 4.1 0 0 0-2.4-.8z" fill-rule="evenodd" fill="#800000"/>
<path d="M192.3 53.1a3.8 3.8 0 0 1 2.6 .9l-.2 .2a4.1 4.1 0 0 0-2.4-.8z" fill="none" stroke="#800000" stroke-width=".21"/>
<path d="M189.7 54l1.6-.7 1-.2v.3a3.9 3.9 0 0 0-2.4 .8z" fill-rule="evenodd" fill="#800000"/>
<path d="M189.7 54l1.6-.7 1-.2v.3a3.9 3.9 0 0 0-2.4 .8z" fill="none" stroke="#800000" stroke-width=".21"/>
<path d="M190 51.5l.9 .1z" fill-rule="evenodd" fill="#800000"/>
<path d="M190 51.5l.9 .1z" fill="none" stroke="#800000" stroke-width=".21"/>
<path d="M190.4 51.1l.1 .8z" fill-rule="evenodd" fill="#800000"/>
<path d="M190.4 51.1l.1 .8zM192.3 49.7v2.5M192.3 54.8v2.5M176.3 84v.5M176.3 86v.5" fill="none" stroke="#800000" stroke-width=".21"/>
<path d="M174.2 85.5h4.1v.5h-4.1z" fill-rule="evenodd" fill="#800000"/>
<path d="M174.2 85.5h4.1v.5h-4.1z" fill="none" stroke="#800000" stroke-width=".21"/>
<path d="M174.2 84.5h4.1v.5h-4.1z" fill-rule="evenodd" fill="#800000"/>
<path d="M131.4 87.8h6.3M144.1 85.3v5M174.2 84.5h4.1v.5h-4.1zM176.3 81.4v2.6M176.3 86.5v2.5" fill="none" stroke="#800000" stroke-width=".21"/>
<path d="M130.1 86.5l2.5 1.3-2.5 1.2zM133.3 86.8v-.3h-.7v2.5h-.6v-.2M135.2 86.5l2.5 1.3-2.5 1.2zM138.3 86.8v-.3h-.6v2.5h-.6v-.2M142.2 86.4h3.8M144.1 86.5l1.9 2.5h-3.8z" fill="none" stroke="#800000" stroke-width=".25"/>
<path d="M133.6 87.5h.5v.5h-.5z" fill-rule="evenodd" fill="#800000"/>
<g fill="none" stroke="#800000" stroke-width=".21">
<path d="M45 52.2h2.5M52.6 52.2h2.6M57.7 54.8v2.5M238 44h2.5M238 45.3l1.3-.4v.7zM238 45.3h2.5M239.3 43.6l1.2 .4-1.2 .4zM240.5 47.2l5.1 5v1.3M243.1 44.6v1.3M243.1 53.5v1.3M245.2 49.8h1.3l.3 .3v.5l-.3 .3h-1.3M57.7 62.4v2.5"/>
<path d="M57.7 67.5v2.5M128.8 87.8h2.6M133.6 87.5h.5v.5h-.5zM133.9 85.3v2.5M136.4 87.8h2.6"/>
</g>
<path d="M47.5 51.4h5.1v1.7h-5.1zM56.8 57.3h1.8v5.1h-1.8zM242.2 45.9h1.8v7.6h-1.8zM55.8 70h3.8" fill="none" stroke="#800000" stroke-width=".25"/>
<path d="M34.8 138.6v5h2.6M62.8 133.5h2.5M133.9 138.6h5.1" fill="none" stroke="#008000" stroke-width=".21"/>
<circle cx="34.8" cy="143.6" r=".51" fill="#008000"/>
<g fill="none" stroke="#008000" stroke-width=".21">
<path d="M52.6 133.5h-17.8v5.1"/>
<circle cx="34.8" cy="143.6" r=".51"/>
</g>
<circle cx="34.8" cy="133.5" r=".51" fill="#008000"/>
<g fill="none" stroke="#008000" stroke-width=".21">
<path d="M34.8 133.5v2.5"/>
<circle cx="34.8" cy="133.5" r=".51"/>
</g>
<circle cx="34.8" cy="133.5" r=".51" fill="#008000"/>
<g fill="none" stroke="#008000" stroke-width=".21">
<path d="M34.8 138.6h17.8v7.6h12.7"/>
<circle cx="34.8" cy="133.5" r=".51"/>
</g>
<circle cx="34.8" cy="138.6" r=".51" fill="#008000"/>
<g fill="none" stroke="#008000" stroke-width=".21">
<path d="M222.8 103h7.6v7.6"/>
<circle cx="34.8" cy="138.6" r=".51"/>
</g>
<circle cx="230.4" cy="103" r=".51" fill="#008000"/>
<g fill="none" stroke="#008000" stroke-width=".21">
<path d="M154.2 42.1h7.6M156.7 42.1v2.5M128.8 80.2h2.6M265.9 151.3h5.1"/>
<circle cx="230.4" cy="103" r=".51"/>
</g>
<circle cx="156.7" cy="42.1" r=".51" fill="#008000"/>
<circle cx="156.7" cy="42.1" r=".51" fill="none" stroke="#008000" stroke-width=".21"/>
<circle cx="192.3" cy="62.4" r=".51" fill="#008000"/>
<g fill="none" stroke="#008000" stroke-width=".21">
<path d="M174.5 54.8v7.6M210.1 47.2v15.2h-53.4v-10.2"/>
<circle cx="192.3" cy="62.4" r=".51"/>
</g>
<circle cx="174.5" cy="62.4" r=".51" fill="#008000"/>
<g fill="none" stroke="#008000" stroke-width=".21">
<path d="M192.3 57.3v5.1"/>
<circle cx="174.5" cy="62.4" r=".51"/>
</g>
<circle cx="192.3" cy="62.4" r=".51" fill="#008000"/>
<circle cx="192.3" cy="62.4" r=".51" fill="none" stroke="#008000" stroke-width=".21"/>
<circle cx="88.2" cy="176.6" r=".51" fill="#008000"/>
<g fill="none" stroke="#008000" stroke-width=".21">
<path d="M88.2 176.6v5.1M98.3 164h-10.1v10.1h-15.3"/>
<circle cx="88.2" cy="176.6" r=".51"/>
</g>
<circle cx="88.2" cy="174.1" r=".51" fill="#008000"/>
<g fill="none" stroke="#008000" stroke-width=".21">
<path d="M72.9 174.1v2.5"/>
<circle cx="88.2" cy="174.1" r=".51"/>
</g>
<circle cx="72.9" cy="174.1" r=".51" fill="#008000"/>
<g fill="none" stroke="#008000" stroke-width=".21">
<path d="M220.2 130.9v2.6h10.2M34.8 151.3v5M98.3 146.2v17.8M126.3 143.6v7.7M88.2 174.1v2.5"/>
<circle cx="72.9" cy="174.1" r=".51"/>
</g>
<circle cx="230.4" cy="133.5" r=".51" fill="#008000"/>
<g fill="none" stroke="#008000" stroke-width=".21">
<path d="M192.3 90.3h22.8M265.9 148.7h5.1"/>
<circle cx="230.4" cy="133.5" r=".51"/>
</g>
<circle cx="192.3" cy="90.3" r=".51" fill="#008000"/>
<g fill="none" stroke="#008000" stroke-width=".21">
<path d="M192.3 90.3h-22.9v2.5M215.1 87.8v2.5"/>
<circle cx="192.3" cy="90.3" r=".51"/>
</g>
<circle cx="169.4" cy="90.3" r=".51" fill="#008000"/>
<g fill="none" stroke="#008000" stroke-width=".21">
<path d="M128.8 87.8v5h15.3M154.2 92.8h15.2M192.3 90.3v2.5"/>
<circle cx="169.4" cy="90.3" r=".51"/>
</g>
<circle cx="154.2" cy="92.8" r=".51" fill="#008000"/>
<g fill="none" stroke="#008000" stroke-width=".21">
<path d="M144.1 90.3v2.5h10.1"/>
<circle cx="154.2" cy="92.8" r=".51"/>
</g>
<circle cx="144.1" cy="92.8" r=".51" fill="#008000"/>
<g fill="none" stroke="#008000" stroke-width=".21">
<path d="M176.3 89v1.3"/>
<circle cx="144.1" cy="92.8" r=".51"/>
</g>
<circle cx="176.3" cy="90.3" r=".51" fill="#008000"/>
<g fill="none" stroke="#008000" stroke-width=".21">
<path d="M42.5 42.1v2.5h-2.6M55.2 52.2h7.6M57.7 52.2v2.6M57.7 64.9v2.6M62.8 138.6h2.5M98.3 128.4h2.6M98.3 130.9h2.6M62.8 143.6h2.5M98.3 143.6h17.8M265.9 143.6h5.1M265.9 146.2h5.1"/>
<circle cx="176.3" cy="90.3" r=".51"/>
</g>
<circle cx="57.7" cy="52.2" r=".51" fill="#008000"/>
<g fill="none" stroke="#008000" stroke-width=".21">
<path d="M205 113.2h2.5M47.5 143.6h2.6M62.8 141.1h2.5"/>
<circle cx="57.7" cy="52.2" r=".51"/>
</g>
<circle cx="50.1" cy="143.6" r=".51" fill="#008000"/>
<g fill="none" stroke="#008000" stroke-width=".21">
<path d="M62.8 174.1v2.5"/>
<circle cx="50.1" cy="143.6" r=".51"/>
</g>
<circle cx="62.8" cy="174.1" r=".51" fill="#008000"/>
<g fill="none" stroke="#008000" stroke-width=".21">
<path d="M65.3 128.4h-15.2v45.7h12.7"/>
<circle cx="62.8" cy="174.1" r=".51"/>
</g>
<circle cx="98.3" cy="174.1" r=".51" fill="#008000"/>
<g fill="none" stroke="#008000" stroke-width=".21">
<path d="M98.3 138.6h10.2M103.4 138.6v35.5h-5.1v2.5"/>
<circle cx="98.3" cy="174.1" r=".51"/>
</g>
<circle cx="103.4" cy="138.6" r=".51" fill="#008000"/>
<g fill="none" stroke="#008000" stroke-width=".21">
<path d="M141.5 80.2h12.7v2.5M57.7 130.9h7.6"/>
<circle cx="103.4" cy="138.6" r=".51"/>
</g>
<circle cx="154.2" cy="80.2" r=".51" fill="#008000"/>
<g fill="none" stroke="#008000" stroke-width=".21">
<path d="M154.2 82.7h-27.9v7.6"/>
<circle cx="154.2" cy="80.2" r=".51"/>
</g>
<circle cx="154.2" cy="82.7" r=".51" fill="#008000"/>
<g fill="none" stroke="#008000" stroke-width=".21">
<path d="M144.1 82.7v2.6"/>
<circle cx="154.2" cy="82.7" r=".51"/>
</g>
<circle cx="144.1" cy="82.7" r=".51" fill="#008000"/>
<g fill="none" stroke="#008000" stroke-width=".21">
<path d="M133.9 82.7v2.6"/>
<circle cx="144.1" cy="82.7" r=".51"/>
</g>
<circle cx="133.9" cy="82.7" r=".51" fill="#008000"/>
<g fill="none" stroke="#008000" stroke-width=".21">
<path d="M217.7 113.2h7.6"/>
<circle cx="133.9" cy="82.7" r=".51"/>
</g>
<circle cx="222.8" cy="113.2" r=".51" fill="#008000"/>
<g fill="none" stroke="#008000" stroke-width=".21">
<path d="M230.4 120.8v2.5h-10.2v2.6"/>
<circle cx="222.8" cy="113.2" r=".51"/>
</g>
<circle cx="230.4" cy="123.3" r=".51" fill="#008000"/>
<g fill="none" stroke="#008000" stroke-width=".21">
<path d="M189.7 80.2h25.4M232.9 87.8h12.7v10.1h10.2"/>
<circle cx="230.4" cy="123.3" r=".51"/>
</g>
<circle cx="192.3" cy="80.2" r=".51" fill="#008000"/>
<g fill="none" stroke="#008000" stroke-width=".21">
<path d="M210.1 42.1h-17.8v7.6M116.1 138.6h7.6"/>
<circle cx="192.3" cy="80.2" r=".51"/>
</g>
<circle cx="192.3" cy="42.1" r=".51" fill="#008000"/>
<g fill="none" stroke="#008000" stroke-width=".21">
<path d="M34.8 42.1h5.1M187.2 42.1h5.1M255.8 64.9h-5.1v12.7h-2.5"/>
<circle cx="192.3" cy="42.1" r=".51"/>
</g>
<circle cx="250.7" cy="64.9" r=".51" fill="#008000"/>
<g fill="none" stroke="#008000" stroke-width=".21">
<path d="M235.5 42.1h15.2v22.8M243.1 42.1v2.5"/>
<circle cx="250.7" cy="64.9" r=".51"/>
</g>
<circle cx="243.1" cy="42.1" r=".51" fill="#008000"/>
<g fill="none" stroke="#008000" stroke-width=".21">
<path d="M235.5 47.2v10.1M243.1 70h12.7M253.2 70v22.8h2.6M255.8 75.1v12.7"/>
<circle cx="243.1" cy="42.1" r=".51"/>
</g>
<circle cx="253.2" cy="70" r=".51" fill="#008000"/>
<g fill="none" stroke="#008000" stroke-width=".21">
<path d="M235.5 57.3h7.6M243.1 54.8v15.2"/>
<circle cx="253.2" cy="70" r=".51"/>
</g>
<circle cx="243.1" cy="57.3" r=".51" fill="#008000"/>
<g fill="none" stroke="#008000" stroke-width=".21">
<path d="M240.5 72.6h-7.6v7.6M164.3 80.2h15.3"/>
<circle cx="243.1" cy="57.3" r=".51"/>
</g>
<circle cx="169.4" cy="80.2" r=".51" fill="#008000"/>
<g fill="none" stroke="#008000" stroke-width=".21">
<path d="M176.3 80.2v1.2"/>
<circle cx="169.4" cy="80.2" r=".51"/>
</g>
<circle cx="176.3" cy="80.2" r=".51" fill="#008000"/>
<g fill="none" stroke="#008000" stroke-width=".21">
<path d="M45 42.1v10.1"/>
<circle cx="176.3" cy="80.2" r=".51"/>
</g>
<g font-size="5.4" fill="#808080">
<text x="210.1" y="26.8">Power circuit</text>
<text x="27.3" y="77.6">Distance ranger</text>
<text x="27.3" y="125.9">MCU circuit</text>
<text x="169.5" y="124.6">Current sensing and</text>
<text x="169.5" y="130.3">Active low Relay</text>
<text x="169.4" y="136">control circuits</text>
<text x="263.5" y="158.9">Flasher</text>
</g>
<g font-size="5.4" fill="#800000">
<text x="273.6" y="66.2">L</text>
<text x="273.6" y="71.9">N</text>
<text x="273.6" y="77.6">G</text>
<text x="273.6" y="89">G</text>
<text x="273.6" y="94.7">N</text>
<text x="273.6" y="100.5">L</text>
</g>
<g font-size="3.7" fill="#800000">
<text x="28.1" y="12.3">1</text>
<text x="62.2" y="12.3">2</text>
<text x="96.3" y="12.3">3</text>
<text x="130.4" y="12.3">4</text>
<text x="164.5" y="12.3">5</text>
<text x="198.7" y="12.3">6</text>
<text x="232.8" y="12.3">7</text>
<text x="266.9" y="12.3">8</text>
<text x="8.9" y="32.1">A</text>
<text x="285.7" y="32.1">A</text>
<text x="8.9" y="67.9">B</text>
<text x="285.7" y="67.9">B</text>
<text x="8.8" y="103.7">C</text>
<text x="285.5" y="103.7">C</text>
<text x="8.8" y="139.5">D</text>
<text x="285.5" y="139.5">D</text>
<text x="8.9" y="175.3">E</text>
<text x="285.7" y="175.3">E</text>
<text x="28.1" y="195.1">1</text>
<text x="62.2" y="195.1">2</text>
<text x="96.3" y="195.1">3</text>
<text x="130.4" y="195.1">4</text>
<text x="164.5" y="195.1">5</text>
<text x="198.7" y="195.1">6</text>
<text x="232.8" y="195.1">7</text>
<text x="266.9" y="195.1">8</text>
</g>
<text font-size="3.6" x="4.2" y="204.7">12/19/2018 3:21:54 PM c:\igor\projects\eagle\esp13_pump_control\pump_control_no_batt.sch (Sheet: 1/1)</text>
<g font-size="2.5" fill="#808080">
<text x="168.7" y="39.5">REG1117</text>
<text x="178.1" y="36.4">IC2</text>
<text x="45" y="47.2">GND</text>
<text x="150.7" y="43.1" transform="rotate(-90 150.7 43.1)">VCC</text>
<text x="157.8" y="46.5">C2</text>
<text x="49.8" y="50.7">1k8</text>
<text x="157.7" y="51.4">100uF</text>
<text x="193.3" y="51.6">C4</text>
<text x="246.8" y="48.4" transform="rotate(-90 246.8 48.4)">R13</text>
<text x="248.8" y="48.4" transform="rotate(-90 248.8 48.4)">S14K431</text>
<text x="24.7" y="59.7">protect the MCU inputs:</text>
<text x="24.8" y="57.1">Voltage divider required to</text>
<text x="50.6" y="55.5">R2</text>
<text x="193.3" y="56.4">1000uF</text>
<text x="24.8" y="62.4">They aren't tolerant to 5V.</text>
<text x="56.2" y="63.6" transform="rotate(-90 56.2 63.6)">R14</text>
<text x="61" y="63.7" transform="rotate(-90 61 63.7)">1k8</text>
<text x="258.1" y="62.9">MSTBV3</text>
<text x="267.5" y="65.8">X2-3</text>
<text x="126.3" y="69.8">Theremin Circuit vs. Clamping Diode/cap:</text>
<text x="189.8" y="67.5">GND</text>
<text x="267.5" y="70.9">X2-2</text>
<text x="55.2" y="72.6">GND</text>
<text x="126.3" y="72.4">- Theremin has more components (2 extra in given application)</text>
<text x="126.3" y="75.1">+ Theremin doesn't cut low voltage changes: very sensitive</text>
<text x="245.6" y="75.1" transform="rotate(-90 245.6 75.1)">K1</text>
<text x="267.5" y="76">X2-1</text>
<text x="132.6" y="83.5">10k</text>
<text x="132.7" y="78.7">R6</text>
<text x="155.4" y="83.5">8k2</text>
<text x="155.5" y="78.7">R8</text>
<text x="177.8" y="83.6">C5</text>
<text x="184.3" y="78.7">200</text>
<text x="185.2" y="83.4">R9</text>
<text x="125.3" y="84.7" transform="rotate(-90 125.3 84.7)">VCC</text>
<text x="134.7" y="85.8">D5</text>
<text x="168.9" y="88.4" transform="rotate(-90 168.9 88.4)">4VD2</text>
<text x="171.7" y="88.5" transform="rotate(-90 171.7 88.5)">D14V</text>
<text x="177.8" y="88.7">0.1uF</text>
<text x="190.8" y="89" transform="rotate(-90 190.8 89)">R10</text>
<text x="195.6" y="89.1" transform="rotate(-90 195.6 89.1)">200</text>
<text x="258.1" y="85.8">MSTBV3</text>
<text x="267.5" y="88.7">X3-3</text>
<text x="119.2" y="91.2">ADC</text>
<text x="129.6" y="91.7">BAT54S</text>
<text x="141.4" y="90" transform="rotate(-90 141.4 90)">D4</text>
<text x="148.5" y="90.3" transform="rotate(-90 148.5 90.3)">MBRA340T3</text>
<text x="152.7" y="91.5" transform="rotate(-90 152.7 91.5)">R7</text>
<text x="157.5" y="91.6" transform="rotate(-90 157.5 91.6)">1k8</text>
<text x="267.5" y="93.7">X3-2</text>
<text x="123.8" y="97">Theremin circuit:</text>
<text x="123.8" y="99.7">Shift AC up and scale down to 1V max amplitude.</text>
<text x="189" y="97.9">GND</text>
<text x="231.2" y="101.7">OR 5 V?</text>
<text x="267.5" y="98.8">X3-1</text>
<text x="27.3" y="107.6">ADC - Current measure</text>
<text x="123.8" y="102.4">Zeners are for OVP.</text>
<text x="123.8" y="105">Resistor R9 200R is for OCP.</text>
<text x="123.8" y="107.7">Schottky D4 D5 are for reverse current protection</text>
<text x="235.7" y="107.5" transform="rotate(-90 235.7 107.5)">VCC</text>
<text x="27.3" y="110.2">IO0 - Prog, Relay on/off, Factory reset</text>
<text x="27.3" y="112.9">IO12 - Relay</text>
<text x="123.7" y="110.4">of ADC input. Given in 2 packages for convenience.</text>
<text x="123.8" y="113">Solder only 1 of them.</text>
<text x="210.9" y="111.6">100k</text>
<text x="221.3" y="111.8" transform="rotate(-90 221.3 111.8)">R12</text>
<text x="226.1" y="111.9" transform="rotate(-90 226.1 111.9)">1M</text>
<text x="234.2" y="113.2">Q1</text>
<text x="248.2" y="112.9">Generic</text>
<text x="27.3" y="115.6">IO13 - Echo</text>
<text x="27.3" y="118.2">IO14 - Trigger</text>
<text x="123.8" y="115.7">Capacitor 100nF is against noise of mains. Not sure it helps thus.</text>
<text x="211.9" y="116.5">R11</text>
<text x="234.2" y="115.7">FDN360P</text>
<text x="248.2" y="115.6">P-channel</text>
<text x="248.2" y="118.2">MOSFET</text>
<text x="231.7" y="123.3">K1</text>
<text x="231.7" y="125.5">G5L</text>
<text x="33.9" y="129.9">VCC</text>
<text x="57.4" y="132">10k</text>
<text x="58.2" y="136.7">R3</text>
<text x="125" y="137.1">R5</text>
<text x="138" y="135">VCC</text>
<text x="38.7" y="142.2">R1</text>
<text x="109" y="142.1">LED1</text>
<text x="117.4" y="142.2">R4</text>
<text x="125" y="141.9">200</text>
<text x="227.9" y="138.6">GND</text>
<text x="276.7" y="140.3">JP1</text>
<text x="36.4" y="145.8">C1</text>
<text x="38.6" y="146.9">10k</text>
<text x="117.4" y="146.9">10k</text>
<text x="36.4" y="150.9">0.1uF</text>
<text x="32.3" y="161.4">GND</text>
<text x="52.7" y="158.9">R1-R4 aren't required if ESP-12S is used.</text>
<text x="123.8" y="156.3">GND</text>
<text x="63.8" y="168.5">S1</text>
<text x="89.2" y="168.5">S2</text>
<text x="63.6" y="179.4">RST</text>
<text x="89" y="179.4">PROG</text>
<text x="85.7" y="186.8">GND</text>
</g>
<g font-size="2.5" fill="#800000">
<text x="226.9" y="37">M3</text>
<text x="219.2" y="52.2">ACDC 5V</text>
</g>
<g font-size="2.3" fill="#800000">
<text x="36.9" y="27.9">JSN-SR04T</text>
<text x="41.7" y="24.3">M1</text>
<text x="220.1" y="92">L1</text>
<text x="220.2" y="94.5">HMCT-103c</text>
</g>
<g font-size="2.3" fill="#808080">
<text x="111.1" y="131">White or Blue LED</text>
<text x="111" y="133.5">3V drop (Vf)</text>
</g>
<g font-size="2.1" fill="#808080">
<text x="40.7" y="34.6" transform="rotate(-90 40.7 34.6)">VCC</text>
<text x="43.2" y="34.6" transform="rotate(-90 43.2 34.6)">TRIG</text>
<text x="45.8" y="34.6" transform="rotate(-90 45.8 34.6)">ECHO</text>
<text x="48.3" y="34.6" transform="rotate(-90 48.3 34.6)">GND</text>
<text x="163.4" y="41.7">2</text>
<text x="184.4" y="41.7">3</text>
<text x="206.9" y="41.7">OUT+</text>
<text x="232.7" y="41.7">IN_L</text>
<text x="39.6" y="44" transform="rotate(-90 39.6 44)">VCC</text>
<text x="42.1" y="44.7" transform="rotate(-90 42.1 44.7)">TRIG</text>
<text x="44.7" y="45.7" transform="rotate(-90 44.7 45.7)">ECHO</text>
<text x="47.2" y="44.2" transform="rotate(-90 47.2 44.2)">GND</text>
<text x="169.3" y="42.8">VOUT VIN</text>
<text x="175.3" y="47.3" transform="rotate(-90 175.3 47.3)">GND</text>
<text x="207.5" y="46.8">OUT-</text>
<text x="217.5" y="42.8">OUT+IN_L</text>
<text x="217.5" y="47.9">OUT-IN_N</text>
<text x="232.7" y="46.8">IN_N</text>
<text x="174.2" y="53.2" transform="rotate(-90 174.2 53.2)">1</text>
<text x="256.7" y="64.6">3</text>
<text x="256.7" y="69.6">2</text>
<text x="240.2" y="74.7" transform="rotate(-90 240.2 74.7)">O</text>
<text x="246" y="77.3">P</text>
<text x="256.7" y="74.7">1</text>
<text x="214.1" y="79.8">P$1</text>
<text x="222.5" y="80.9">1B</text>
<text x="230.2" y="79.8">P$3</text>
<text x="240.2" y="82" transform="rotate(-90 240.2 82)">S</text>
<text x="214.1" y="87.4">P$2</text>
<text x="222.5" y="88.6">2A</text>
<text x="230.2" y="87.4">P$4</text>
<text x="256.7" y="87.4">3</text>
<text x="256.7" y="92.5">2</text>
<text x="256.7" y="97.6">1</text>
<text x="230" y="125.5" transform="rotate(-90 230 125.5)">1</text>
<text x="66.9" y="128.1">1</text>
<text x="66.9" y="130.6">2</text>
<text x="72.8" y="129.2">REST</text>
<text x="72.8" y="131.7">ADC</text>
<text x="86.3" y="131.7">RXD</text>
<text x="86.5" y="129.2">TXD</text>
<text x="95.6" y="130.6">15</text>
<text x="95.6" y="128.1">16</text>
<text x="66.9" y="133.1">3</text>
<text x="66.9" y="135.7">4</text>
<text x="72.8" y="134.2">CH_PD</text>
<text x="72.8" y="136.8">GPIO16</text>
<text x="84.2" y="136.8">GPIO4</text>
<text x="84.2" y="134.2">GPIO5</text>
<text x="95.6" y="135.7">13</text>
<text x="95.6" y="133.1">14</text>
<text x="230" y="132.5" transform="rotate(-90 230 132.5)">2</text>
<text x="66.9" y="138.2">5</text>
<text x="66.9" y="140.8">6</text>
<text x="66.9" y="143.3">7</text>
<text x="72.8" y="139.3">GPIO14</text>
<text x="72.8" y="141.9">GPIO12</text>
<text x="84.2" y="141.9">GPIO2</text>
<text x="84.2" y="139.3">GPIO0</text>
<text x="95.6" y="143.3">10</text>
<text x="95.6" y="140.8">11</text>
<text x="95.6" y="138.2">12</text>
<text x="272.5" y="143.3">4</text>
<text x="66.9" y="145.8">8</text>
<text x="72.8" y="144.4">GPIO13</text>
<text x="72.8" y="146.9">VCC</text>
<text x="83" y="144.4">GPIO15</text>
<text x="86" y="146.9">GND</text>
<text x="95.6" y="145.8">9</text>
<text x="272.5" y="148.3">2</text>
<text x="272.5" y="145.8">3</text>
<text x="272.5" y="150.9">1</text>
<text x="63.8" y="173.7">1</text>
<text x="70.8" y="173.7">3</text>
<text x="89.2" y="173.7">1</text>
<text x="96.1" y="173.7">3</text>
<text x="63.8" y="176.3">2</text>
<text x="70.8" y="176.3">4</text>
<text x="89.2" y="176.3">2</text>
<text x="96.1" y="176.3">4</text>
</g>
<g font-size="1.8" fill="#808080">
<text x="192.9" y="40.8" transform="rotate(-90 192.9 40.8)">5V</text>
<text x="31.4" y="42.7">5V</text>
<text x="34.8" y="45.3">IO14</text>
<text x="64.1" y="52.9">IO13</text>
<text x="211.4" y="63">GND</text>
<text x="199.8" y="113.8">IO12</text>
<text x="52.6" y="131.6">ADC</text>
<text x="102.2" y="129">TO_RX</text>
<text x="102.2" y="131.6">TO_TX</text>
<text x="217.7" y="130.9" transform="rotate(-90 217.7 130.9)">D3</text>
<text x="57.6" y="139.2">IO14</text>
<text x="57.6" y="141.7">IO12</text>
<text x="57.6" y="144.3">IO13</text>
<text x="258.7" y="144.3">TO_RX</text>
<text x="258.8" y="146.8">TO_TX</text>
<text x="260.6" y="149.4">GND</text>
<text x="260.9" y="151.9">VCC</text>
</g>
<g font-size="1.8" fill="#800000">
<text x="217.7" y="78.9">Pass aerial wire</text>
<text x="216.2" y="90.3">Current sensing coil</text>
<text x="73" y="125.9">ESP8266_ESP12E</text>
<text x="78.1" y="123.3">MDL1</text>
</g>
</svg>
